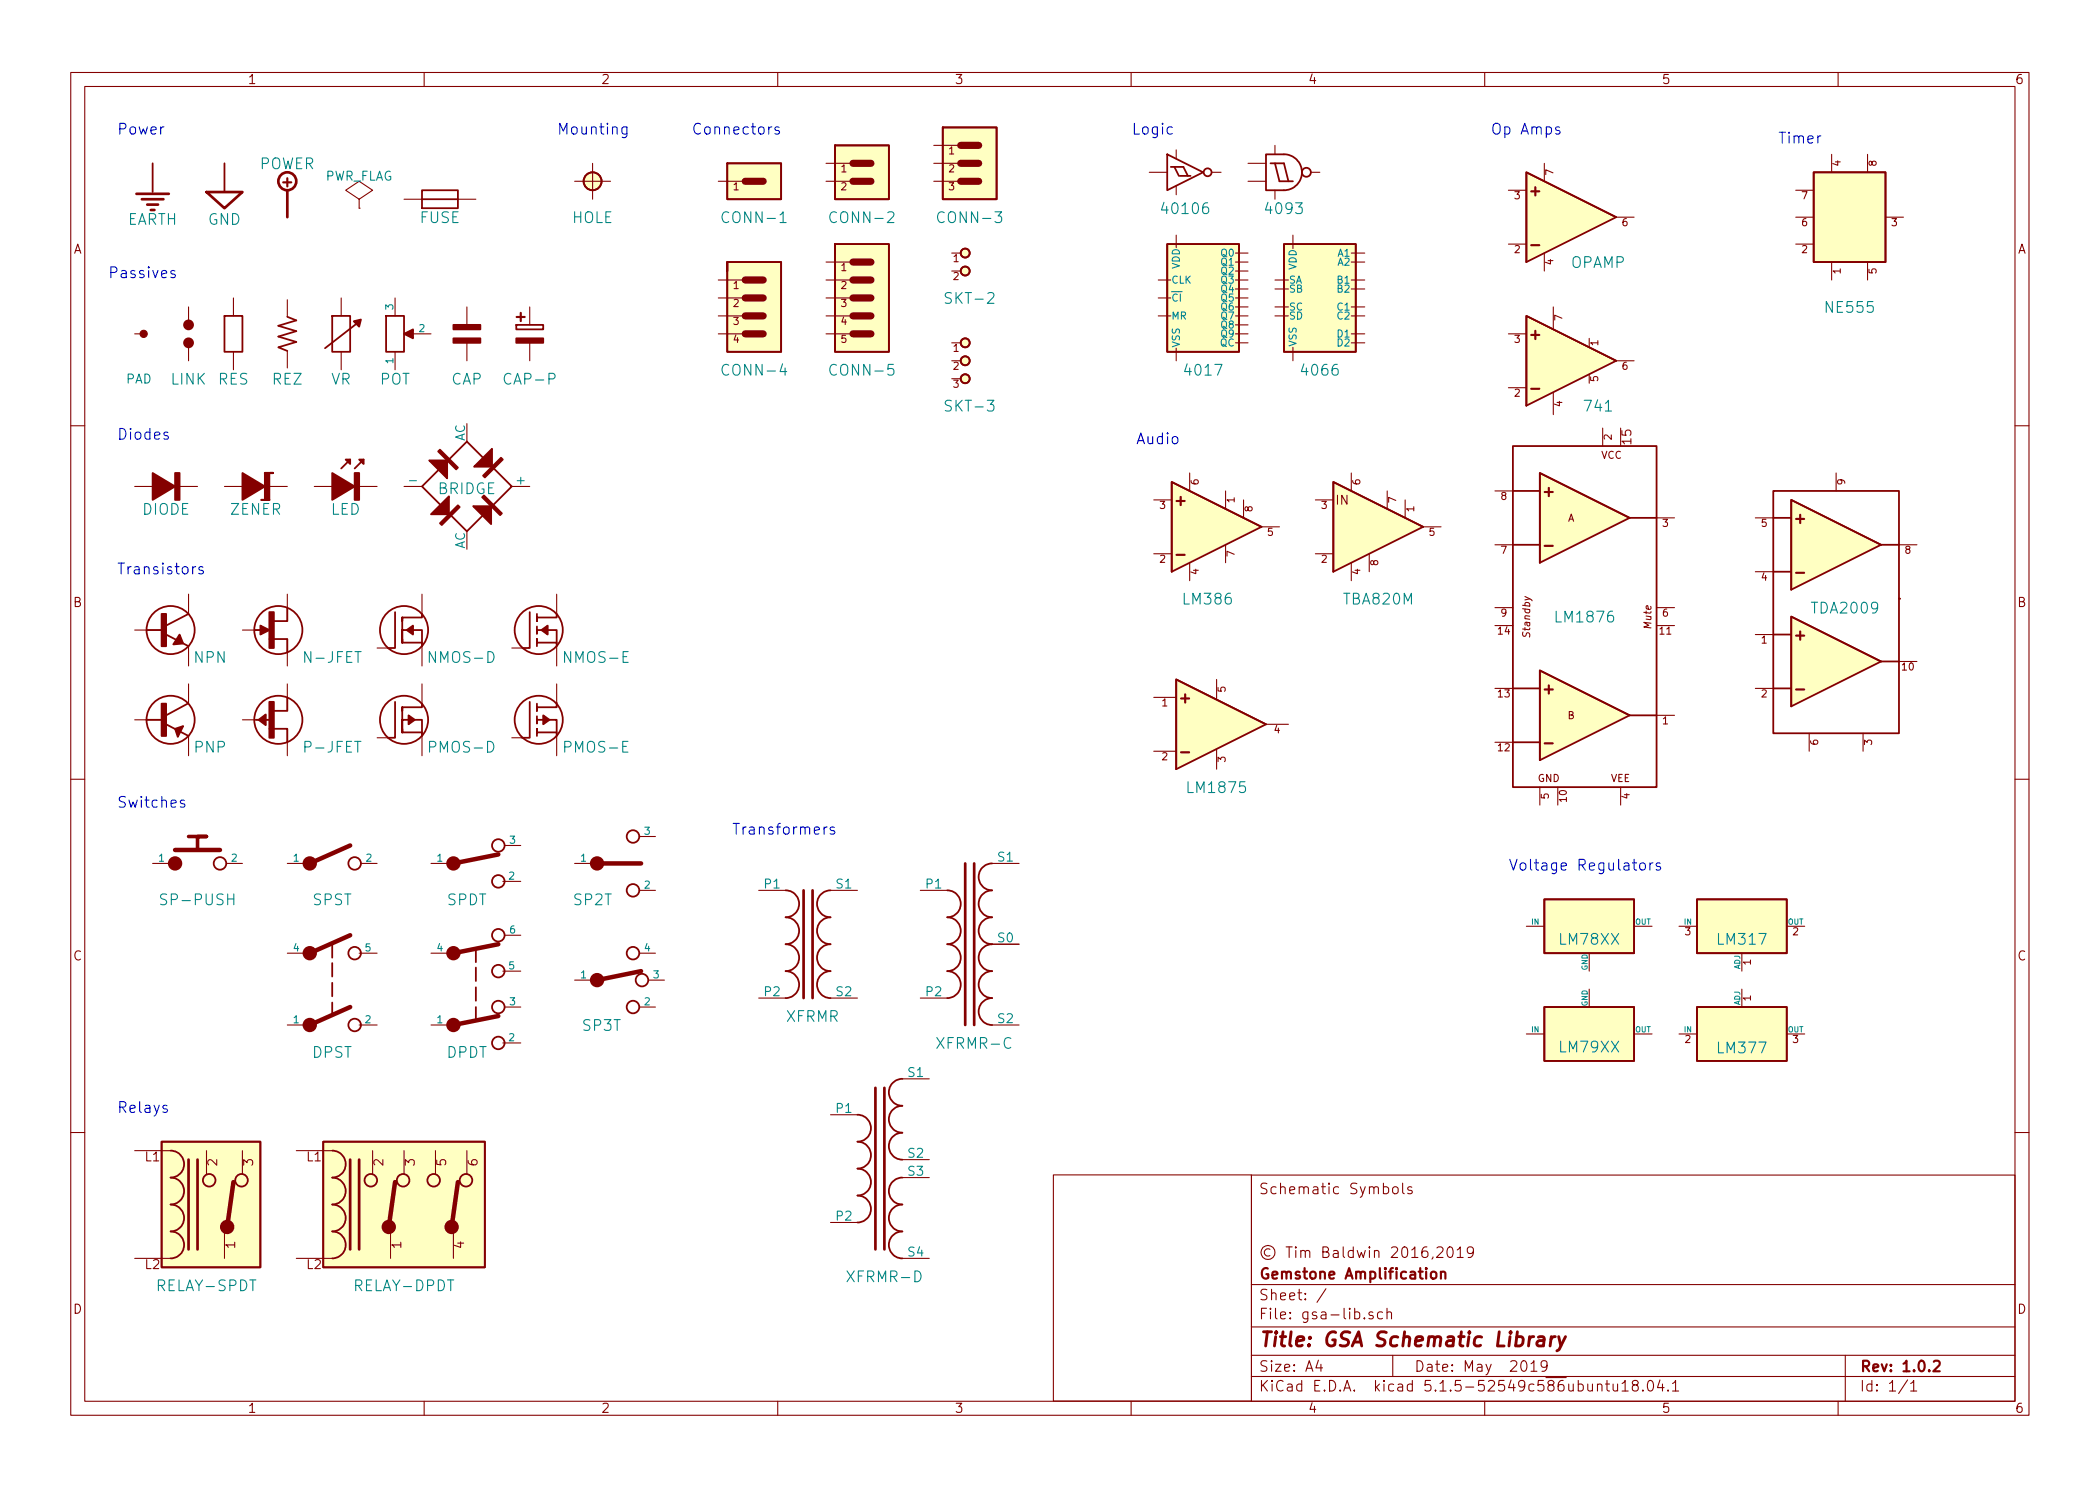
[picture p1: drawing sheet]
<svg xmlns="http://www.w3.org/2000/svg" width="297mm" height="210mm" viewBox="0 0 297 210" stroke-linecap="round" stroke-linejoin="round" font-family="sans-serif">
<g fill="none" stroke="#840000" stroke-width=".15">
<path d="M10 10.3h277v189.9h-277zM12 12.2h273v186.1h-273zM60 10.3v1.9M110 10.3v1.9M160 10.3v1.9M210 10.3v1.9M260 10.3v1.9M50.8 28.2l1.9-1.3-1.9-1.3-1.9 1.3 1.9 1.3v1.3M50.8 29.5h.1M57.1 28.2h2.6M64.8 28.2h2.5M81.3 25.6h5.1"/>
<path d="M83.8 23.1v5.1M101.6 39.6h5.1M101.6 25.6h5.1M116.8 39.6h5.1M116.8 37.1h5.1M116.8 23.1h5.1M116.8 25.6h5.1M132.1 23.1h5.1M132.1 25.6h5.1M132.1 20.6h5.1M134.6 35.8h1.3M162.6 24.4h2.5"/>
<path d="M163.8 39.6h1.8M166.4 21.2v1.3M166.4 26.3v1.3M166.4 33.3v1.7M171.4 24.4h1.3M174.8 39.6h1.7M174.8 37.1h1.7M174.8 35.8h1.7M174.8 38.3h1.7M176.5 23.1h2.6M176.5 25.6h2.6M180.3 39.6h1.9"/>
<path d="M180.3 20.6v1.2M180.3 26.9v1.3M182.9 33.3v1.9M185.4 24.4h1.3M191.1 39.6h1.9M191.1 37.1h1.9M191.1 35.8h1.9M213.4 34.5h2.5M213.4 26.9h2.5M218.4 23.1v2.5M218.4 35.8v2.5M228.6 30.7h2.5"/>
<path d="M254 34.5h2.5M254 26.9h2.5M254 30.7h2.5M259.1 21.8v2.6M259.1 37.1v2.5M264.2 21.8v2.6M264.2 37.1v2.5M266.7 30.7h2.5M19 47.2h1.3M26.7 43.4v2.6M26.7 48.5v2.5M33 42.2v2.5"/>
<path d="M33 49.8v2.5M40.6 42.4v2.4M40.6 49.7v2.4M48.3 42.2v2.5M48.3 49.8v2.5M55.9 42.2v2.5M55.9 49.8v2.5M58.4 47.2h2.6M66 43.4v2.6M66 48.5v2.5M74.9 43.4v2.6M74.9 48.5v2.5"/>
<path d="M101.6 47.2h5.1M101.6 42.2h5.1M101.6 44.7h5.1M116.8 47.2h5.1M116.8 42.2h5.1M116.8 44.7h5.1M134.6 48.5h1.3M163.8 42.2h1.8M163.8 44.7h1.8M166.4 49.3v1.7M174.8 47.2h1.7M174.8 42.2h1.7"/>
<path d="M174.8 40.9h1.7M174.8 48.5h1.7M174.8 44.7h1.7M174.8 43.4h1.7M174.8 46h1.7M180.3 40.9h1.9M180.3 44.7h1.9M180.3 43.4h1.9M182.9 49.1v1.9M191.1 47.2h1.9M191.1 40.9h1.9M191.1 48.5h1.9"/>
<path d="M191.1 44.7h1.9M191.1 43.4h1.9M213.4 47.2h2.5M213.4 54.9h2.5M219.7 43.4v3.1M219.7 55.6v3.1M224.8 47.9v1.2M228.6 51h2.5M10 60.2h2M19 68.8h2.6M25.4 68.8h2.5M31.7 68.8h2.6"/>
<path d="M38.1 68.8h2.5M44.4 68.8h2.6M50.8 68.8h2.5M57.1 68.8h2.6M72.4 68.8h2.5M163.2 78.4h2.5M163.2 70.7h2.5M168.3 66.9v2.6M168.3 79.6v2.6M173.4 69.5v2.5M173.4 77.1v2.5M175.9 70.7v2.6"/>
<path d="M178.4 74.5h2.6M186.1 78.4h2.5M186.1 70.7h2.5M191.1 66.9v2.6M191.1 79.6v2.6M193.7 78.4v2.5M196.2 69.5v2.5M198.8 70.7v2.6M201.3 74.5h2.5M211.5 77.1h2.5M211.5 69.5h2.5M226.7 60.6v2.5"/>
<path d="M234.3 73.3h2.6M248.3 73.3h2.5M259.7 66.9v2.6M268.6 77.1h2.5M285 60.2h2M19 89.1h3.9M26.7 84.1v2.8M26.7 91.4v2.8M26.7 96.8v2.8M34.3 89.1h3.8M40.6 84.1v3.8M40.6 90.4v3.8"/>
<path d="M40.6 96.8v3.8M53.3 91.7h1.6M59.7 84.1v3.1M59.7 91.1v3.1M59.7 96.8v3.1M72.4 91.7h1.5M78.7 84.1v3.1M78.7 91.1v3.1M78.7 96.8v3.1M163.2 98.7h3.2M172.1 96.1v2.8M211.5 97.4h2.5"/>
<path d="M211.5 88.5h2.5M211.5 86h2.5M234.3 88.5h2.6M234.3 86h2.6M248.3 89.8h2.5M248.3 97.4h2.5M248.3 80.9h2.5M268.6 93.6h2.5M10 110.3h2M19 101.8h3.9M26.7 104.1v2.8M34.3 101.8h3.8"/>
<path d="M40.6 103.1v3.8M53.3 104.4h1.6M59.7 103.8v3.1M71.4 119.6h2.3M72.4 104.4h1.3M78.7 103.8v3.1M90.4 118.4h2.3M163.2 106.3h3.2M172.1 106v2.8M179.1 102.5h3.1M211.5 105h2.5M217.8 111.4v2.5"/>
<path d="M220.3 111.4v2.5M229.2 111.4v2.5M234.3 101.2h2.6M255.9 103.8v2.5M263.5 103.8v2.5M285 110.3h2M21.6 122.2h2.5M32 122.2h2.3M40.6 122.2h2.6M40.6 134.9h2.6M50.8 134.9h2.5M51.1 122.2h2.2"/>
<path d="M61 122.2h2.5M61 134.9h2.5M71.1 124.7h2.6M71.1 137.4h2.6M71.4 132.3h2.3M81.3 122.2h2.5M81.3 138.7h2.5M90.4 126h2.3M90.4 134.9h2.3M91.7 138.7h2.3M107.3 126h3.8M117.5 126h3.8"/>
<path d="M130.2 126h3.8M140.3 122.2h3.8M140.3 133.6h3.8M215.9 131.1h2.5M224.8 134.9v2.5M224.8 139.9v2.6M231.1 131.1h2.6M237.5 131.1h2.5M246.4 134.9v2.5M246.4 139.9v2.6M252.7 131.1h2.6M40.6 145h2.6"/>
<path d="M50.8 145h2.5M61 145h2.5M71.1 147.6h2.6M71.4 142.5h2.3M90.4 142.5h2.3M107.3 141.2h3.8M117.5 141.2h3.8M117.5 157.7h3.8M127.6 152.6h3.8M130.2 141.2h3.8M140.3 145h3.8M215.9 146.3h2.5"/>
<path d="M231.1 146.3h2.6M237.5 146.3h2.5M252.7 146.3h2.6M10 160.2h2M19 162.8h5.1M19 178h5.1M29.2 162.8v3.3M31.7 174.2v3.8M34.3 162.8v3.3M41.9 162.8h5.1M41.9 178h5.1M52.7 162.8v3.3"/>
<path d="M55.2 174.2v3.8M57.1 162.8v3.3M61.6 162.8v3.3M64.1 174.2v3.8M66 162.8v3.3M117.5 173h3.8M127.6 178h3.8M127.6 164.1h3.8M127.6 166.6h3.8M149 166.2h28v32h-28zM177 166.3h108v32h-108zM197.1 168a.41 .41 0 0 1 .7 .2v.4a.41 .41 0 0 1-.4 .3 .41 .41 0 0 1-.4-.3z"/>
<path d="M198.4 167.4v1.3l.2 .2M199.7 168a.37 .37 0 0 0-.6 .1v.1a.54 .54 0 0 0 .6 .3l.1 .1-.1 .2-.2 .1-.4-.1M202.7 177.8l-.2 .3M203.3 176.6l.2-.2 .5 .1a.37 .37 0 0 1 0 .6l-.8 .8h.9M204.8 176.6a.35 .35 0 0 1 .4-.2 .35 .35 0 0 1 .3 .3 .78 .78 0 0 1-.4 1.2 .87 .87 0 0 1-.3-1.3zM206.1 176.9l.5-.5v1.5M206.1 177.9h.9M208.4 177.1l-.1 .1a.48 .48 0 0 1-.6 .1l-.2-.2v-.4l.2-.2a.48 .48 0 0 1 .7 .2 1.01 1.01 0 0 1-.4 1.2h-.3M285 160.2h2M60 198.3v1.9M110 198.3v1.9M160 198.3v1.9"/>
<path d="M177 194.8h108M177 191.8h108M177 187.8h108M177 181.8h108M186.5 192.5l-.4 1h1M186.8 193v1M187.6 182.3l-1.3 2M194.2 185.7l-.4-.1-.2 .3a.48 .48 0 0 0 .6 .3l.1 .1-.1 .2-.1 .1-.5-.1M195.6 185.7a.48 .48 0 0 0-.7 0l-.1 .2 .1 .6a.48 .48 0 0 0 .7 0M196.2 185.7a.39 .39 0 0 1 .6 .1v.8M196.2 185.1v1.5M197 191.8v3"/>
<path d="M210 198.3v1.9M215.3 192.7a.35 .35 0 0 1 .3-.2 .35 .35 0 0 1 .3 .3 .77 .77 0 0 1-.4 1.2 .9 .9 0 0 1-.2-1.3zM216.6 193l.4-.5v1.5M216.6 194h.8M218.8 193.2v.1a.48 .48 0 0 1-.7 .1l-.1-.2v-.4l.1-.2a.48 .48 0 0 1 .7 .1 1.27 1.27 0 0 1-.3 1.2l-.4 .1M226 196a.38 .38 0 0 1 .6 0v.8M227.1 195.8h.6M227.3 195.3v1.3l.1 .1 .3 .1M228.2 195.8v.9a.4 .4 0 0 0 .6 0M228.8 195.8v1M229.4 195.8l.3-.3 .2-.2v1.5M229.4 196.8h.9"/>
<path d="M231.2 196l-.3-.2v-.3a.48 .48 0 0 1 .7-.1l.1 .2-.1 .3-.6 .1a.51 .51 0 0 0 0 .7 .48 .48 0 0 0 .6 0 .48 .48 0 0 0-.2-.7M232.4 196.7v.1l-.1-.1h.1v.1M233.1 195.5a.37 .37 0 0 1 .4-.2 .37 .37 0 0 1 .3 .3 .77 .77 0 0 1-.4 1.2l-.3-.1a1.41 1.41 0 0 1 0-1.2zM234.8 195.2l-.4 1.1h1M235.2 195.8v1M235.9 196.7h.1l-.1 .1v-.1v.1M236.6 195.8l.3-.3 .1-.2v1.5M236.6 196.8h.8M260 198.3v1.9M261 191.8v6.5M269.8 195.2l-1.2 2M270.3 195.8l.3-.3 .1-.2v1.5"/>
<path d="M270.3 196.8h.8"/>
</g>
<path d="M37.5 66.9h1.1h-.4M203.8 179.9v1M202.5 180.1a.42 .42 0 0 1 .7 .1v.4a.41 .41 0 0 1-.4 .3 .41 .41 0 0 1-.4-.3zM203.8 180.1a.38 .38 0 0 1 .6 0v.8M273.5 192.7l.2-.2h.4a.41 .41 0 0 1 .2 .7l-.8 .8h.9" fill="none" stroke="#840000" stroke-width=".3"/>
<path d="M217.6 189.2l.2-.1 .6 .1v.2l-.1 1M218.4 189.6l-.2 .1h-.5a.4 .4 0 0 0-.3 .3 .4 .4 0 0 0 .2 .4h.5l.2-.1M219.4 189.1l-.1 1.3M220 189.1a.54 .54 0 0 0-.6 .4M220.5 189.1l.3 1.3M221.4 189.1l-.9 1.8-.3 .2" fill="none" stroke="#840000" stroke-width=".41"/>
<g fill="#840000" stroke="#840000" stroke-width=".25">
<path d="M36.8 101.8h1.3z"/>
<path d="M36.6 101.8l1-.7v1.5z"/>
<path d="M38.1 99.3h.6v5.1h-.6z"/>
<path d="M57.8 101.2l.9 .6-.9 .7z"/>
<path d="M76.8 101.2l.9 .6-.9 .7z"/>
<path d="M23.5 102.5l3.2 1.6z"/>
<path d="M20.7 101.8h2.2z"/>
<path d="M23.5 101.2l3-1.6z"/>
<path d="M24.8 103.1l1.1-.4-.8 1.6z"/>
<path d="M22.9 99.6h.6v4.5h-.6z"/>
<path d="M57.1 47.2l1.3-.6v1.3z"/>
<path d="M50 45.5l1.1-.3-.3 1z"/>
<path d="M34.3 66.9l3.2 1.9-3.2 1.9z"/>
<path d="M37.5 66.9h.6v3.8h-.6z"/>
<path d="M60.7 65.1h2.5v2.6z"/>
<path d="M61 72.8l2.5-2.6v2.6z"/>
<path d="M66.9 71.6h2.6v2.6z"/>
<path d="M67.1 66l2.5-2.5v2.5z"/>
<path d="M62 63.9l.2-.3 2.6 2.6-.3 .2z"/>
<path d="M63.5 72.8l1.3-1.3 .2 .2-2.5 2.6-.3-.3z"/>
<path d="M68.5 70.1l2.5 2.5-.3 .3-2.5-2.5z"/>
<path d="M70.9 64.8l.2 .2-2.5 2.6-.3-.3z"/>
<path d="M23.5 89.8l3.2 1.6z"/>
<path d="M20.8 89.1h2.1z"/>
<path d="M25.4 89.8l.5 1.3-1.4 .1z"/>
<path d="M23.5 88.5l3.2-1.6z"/>
<path d="M22.9 86.9h.6v4.5h-.6z"/>
<path d="M64.1 47.9h3.8v.6h-3.8z"/>
<path d="M64.1 46h3.8v.6h-3.8z"/>
<path d="M73 47.9h3.8v.6h-3.8z"/>
<path d="M21.6 66.9l3.2 1.9-3.2 1.9z"/>
<path d="M24.8 66.9h.6v3.8h-.6z"/>
<path d="M50.2 66.3l1.2-1.3z"/>
<path d="M47 66.9l3.2 1.9-3.2 1.9z"/>
<path d="M50.8 65h.6v.7z"/>
<path d="M48.9 65h.6v.7z"/>
<path d="M50.2 66.9h.6v3.8h-.6z"/>
<path d="M76.6 89.1l.9-.6v1.3z"/>
<path d="M57.5 89.1l.9-.6v1.3z"/>
<path d="M36.8 88.5l1.3 .6-1.3 .7z"/>
<path d="M38.1 86.6h.6v5.1h-.6z"/>
<circle cx="43.8" cy="122.2" r=".89"/>
<circle cx="55" cy="173.6" r=".89"/>
<circle cx="63.9" cy="173.6" r=".89"/>
<circle cx="32.1" cy="173.6" r=".89"/>
<circle cx="24.8" cy="122.2" r=".89"/>
<circle cx="84.5" cy="122.2" r=".89"/>
<circle cx="84.5" cy="138.7" r=".89"/>
<circle cx="64.1" cy="122.2" r=".89"/>
<circle cx="43.8" cy="145" r=".89"/>
<circle cx="43.8" cy="134.9" r=".89"/>
<circle cx="64.1" cy="145" r=".89"/>
<circle cx="64.1" cy="134.9" r=".89"/>
<circle cx="26.7" cy="48.5" r=".63"/>
<circle cx="26.7" cy="46" r=".63"/>
</g>
<g fill="none" stroke="#840000" stroke-width=".25">
<path d="M133.3 18h7.7v10.2h-7.7zM21.6 23.1v4.1M31.7 23.1v4.1M59.7 26.9h5.1v2.6h-5.1zM59.7 28.2h5.1M102.9 23.1h7.6v5.1h-7.6zM102.9 37.1v12.7h7.6v-12.7h-7.6v1.2M118.1 20.6h7.6v7.6h-7.6zM118.1 34.5v15.3h7.6v-15.3h-7.6v1.3M165.1 34.5h10.2v15.3h-10.2zM165.1 21.8l5.1 2.6-5.1 2.5zM165.6 23.6h1.8l.6 1.3"/>
<path d="M166.1 23.6l.7 1.3M166.9 24.9h1.5M179.1 21.8h1.9a2.76 2.76 0 0 1 2.7 1.1 2.55 2.55 0 0 1-2.1 4h-2.5zM179.7 23.1h1.9l.6 2.5M180.3 23.1l.7 2.5h1.9M181.6 34.5h10.2v15.3h-10.2zM215.9 24.4l12.7 6.3-12.7 6.4zM256.5 24.4h10.2v12.7h-10.2zM31.7 44.7h2.6v5.1h-2.6zM40.6 44.8l1.3 .5-2.5 .8 2.5 .8-2.5 .7 2.5 .8-2.5 .7 1.2 .6M47 44.7h2.5v5.1h-2.5zM50.5 45.7l-4.5 3.6"/>
<path d="M54.6 44.7h2.5v5.1h-2.5zM73 46h3.8v.6h-3.8zM215.9 44.7l12.7 6.3-12.7 6.4zM49.5 65l-1.2 1.3M59.7 68.8l6.3-6.3 6.4 6.3-6.4 6.4zM165.7 68.2l12.7 6.3-12.7 6.4zM188.6 68.2l12.7 6.3-12.7 6.4zM214 63.1h20.3v48.3h-20.3zM214 77.1h3.8M214 69.5h3.8M217.8 66.9l12.7 6.4-12.7 6.3zM230.5 73.3h3.8"/>
<path d="M250.8 69.5h17.8v34.3h-17.8zM250.8 73.3h2.6M253.4 70.7l12.7 6.4-12.7 6.3zM266.1 77.1h2.5M36.1 89.1h.7M38.1 90.4h2.5v1.9M40.6 98.7v1.9h-1.9M40.6 86v1.9h-1.9M55.9 99.3v5.1h-1M55.9 86.6v5.1h-1M56.9 90.9v-.5v.5h2.8v.5M59.7 99.6v.5h-2.8v3.5v-1.8h2.8v1.8"/>
<path d="M59.7 86.9v.5h-2.8v3.5v-1.8h2.8v1.8M74.9 99.3v5.1h-1.1M74.9 86.6v5.1h-1M75.9 91.4v-1v.5h2.8v.5M75.9 86.9v1v-.5h2.8v-.5M75.9 88.6v1.1v-.6h2.8v1.8M78.7 99.4v.7h-2.8v.5v-1M166.4 96.1l12.7 6.4-12.7 6.3zM214 97.4h3.8M217.8 94.9l12.7 6.3-12.7 6.4zM250.8 97.4h2.6M250.8 89.8h2.6"/>
<path d="M250.8 80.9h2.6M253.4 87.2l12.7 6.4-12.7 6.3zM266.1 93.6h2.5M268.6 84.7h.1M36.2 101.8h.6M38.1 103.1h2.5v1.9M56.9 103.6v-.5v.5h2.8v.5M75.9 104.1v-1v.5h2.8v.5M75.9 101.3v1.1v-.6h2.8v1.8M214 105h3.8M230.5 101.2h3.8M47 133.6v1.9"/>
<path d="M47 136.3v1.9M47 139.1v1.9M67.3 134.2v1.9M67.3 136.9v1.9M67.3 139.7v1.9M111.1 126a1.9 1.9 0 0 1 1.9 1.9 1.9 1.9 0 0 1-1.9 1.9 1.9 1.9 0 0 1 1.9 1.9 1.9 1.9 0 0 1-1.9 1.9 1.9 1.9 0 0 1 1.9 1.9 1.9 1.9 0 0 1-1.9 1.9 1.9 1.9 0 0 1 1.9 1.9 1.9 1.9 0 0 1-1.9 1.9M117.5 126a1.9 1.9 0 0 0-1.9 1.9 1.9 1.9 0 0 0 1.9 1.9 1.9 1.9 0 0 0-1.9 1.9 1.9 1.9 0 0 0 1.9 1.9 1.9 1.9 0 0 0-1.9 1.9 1.9 1.9 0 0 0 1.9 1.9 1.9 1.9 0 0 0-1.9 1.9 1.9 1.9 0 0 0 1.9 1.9M134 126a1.9 1.9 0 0 1 1.9 1.9 1.9 1.9 0 0 1-1.9 1.9 1.9 1.9 0 0 1 1.9 1.9 1.9 1.9 0 0 1-1.9 1.9 1.9 1.9 0 0 1 1.9 1.9 1.9 1.9 0 0 1-1.9 1.9 1.9 1.9 0 0 1 1.9 1.9 1.9 1.9 0 0 1-1.9 1.9M140.3 122.2a1.9 1.9 0 0 0-1.9 1.9 1.9 1.9 0 0 0 1.9 1.9 1.9 1.9 0 0 0-1.9 1.9 1.9 1.9 0 0 0 1.9 1.9 1.9 1.9 0 0 0-1.9 1.9 1.9 1.9 0 0 0 1.9 1.9 1.9 1.9 0 0 0-1.9 1.9 1.9 1.9 0 0 0 1.9 1.9 1.9 1.9 0 0 0-1.9 1.9 1.9 1.9 0 0 0 1.9 1.9 1.9 1.9 0 0 0-1.9 1.9 1.9 1.9 0 0 0 1.9 1.9M218.4 127.2h12.7v7.7h-12.7zM240 127.2h12.7v7.7h-12.7zM47 141.9v1.9"/>
<path d="M67.3 142.5v1.9M121.3 157.7a1.9 1.9 0 0 1 1.9 1.9 1.9 1.9 0 0 1-1.9 1.9 1.9 1.9 0 0 1 1.9 1.9 1.9 1.9 0 0 1-1.9 1.9 1.9 1.9 0 0 1 1.9 2 1.9 1.9 0 0 1-1.9 1.9 1.9 1.9 0 0 1 1.9 1.9 1.9 1.9 0 0 1-1.9 1.9M127.6 152.6a1.9 1.9 0 0 0-1.9 2 1.9 1.9 0 0 0 1.9 1.9 1.9 1.9 0 0 0-1.9 1.9 1.9 1.9 0 0 0 1.9 1.9 1.9 1.9 0 0 0-1.9 1.9 1.9 1.9 0 0 0 1.9 1.9M218.4 142.5h12.7v7.6h-12.7zM240 142.5h12.7v7.6h-12.7zM22.9 161.5h13.9v17.8h-13.9zM24.1 162.8a1.9 1.9 0 0 1 1.9 1.9 1.9 1.9 0 0 1-1.9 1.9 1.9 1.9 0 0 1 1.9 1.9 1.9 1.9 0 0 1-1.9 1.9 1.9 1.9 0 0 1 1.9 1.9 1.9 1.9 0 0 1-1.9 1.9 1.9 1.9 0 0 1 1.9 1.9 1.9 1.9 0 0 1-1.9 1.9M45.7 161.5h22.9v17.8h-22.9zM47 162.8a1.9 1.9 0 0 1 1.9 1.9 1.9 1.9 0 0 1-1.9 1.9 1.9 1.9 0 0 1 1.9 1.9 1.9 1.9 0 0 1-1.9 1.9 1.9 1.9 0 0 1 1.9 1.9 1.9 1.9 0 0 1-1.9 1.9 1.9 1.9 0 0 1 1.9 1.9 1.9 1.9 0 0 1-1.9 1.9M127.6 166.6a1.9 1.9 0 0 0-1.9 1.9 1.9 1.9 0 0 0 1.9 1.9 1.9 1.9 0 0 0-1.9 1.9 1.9 1.9 0 0 0 1.9 1.9 1.9 1.9 0 0 0-1.9 1.9 1.9 1.9 0 0 0 1.9 1.9"/>
<circle cx="83.8" cy="25.6" r="1.27"/>
<circle cx="136.5" cy="38.3" r=".63"/>
<circle cx="136.5" cy="35.8" r=".63"/>
<circle cx="170.8" cy="24.4" r=".56"/>
<circle cx="184.8" cy="24.4" r=".63"/>
<circle cx="136.5" cy="53.6" r=".63"/>
<circle cx="136.5" cy="51" r=".63"/>
<circle cx="136.5" cy="48.5" r=".63"/>
<circle cx="24.1" cy="89.1" r="3.4"/>
<circle cx="39.4" cy="89.1" r="3.4"/>
<circle cx="57.1" cy="89.1" r="3.4"/>
<circle cx="76.2" cy="89.1" r="3.4"/>
<circle cx="24.1" cy="101.8" r="3.4"/>
<circle cx="39.4" cy="101.8" r="3.4"/>
<circle cx="57.1" cy="101.8" r="3.4"/>
<circle cx="70.5" cy="119.6" r=".89"/>
<circle cx="76.2" cy="101.8" r="3.4"/>
<circle cx="89.5" cy="118.4" r=".89"/>
<circle cx="31.1" cy="122.2" r=".89"/>
<circle cx="50.2" cy="134.9" r=".89"/>
<circle cx="50.2" cy="122.2" r=".89"/>
<circle cx="70.5" cy="137.4" r=".89"/>
<circle cx="70.5" cy="132.3" r=".89"/>
<circle cx="70.5" cy="124.7" r=".89"/>
<circle cx="89.5" cy="134.9" r=".89"/>
<circle cx="89.5" cy="126" r=".89"/>
<circle cx="90.8" cy="138.7" r=".89"/>
<circle cx="50.2" cy="145" r=".89"/>
<circle cx="70.5" cy="147.6" r=".89"/>
<circle cx="70.5" cy="142.5" r=".89"/>
<circle cx="89.5" cy="142.5" r=".89"/>
<circle cx="29.6" cy="167" r=".89"/>
<circle cx="34.2" cy="167" r=".89"/>
<circle cx="52.5" cy="167" r=".89"/>
<circle cx="57" cy="167" r=".89"/>
<circle cx="61.3" cy="167" r=".89"/>
<circle cx="65.9" cy="167" r=".89"/>
</g>
<path d="M49.5 119.6l-5.7 2.6M24.8 120.3h6.3M49.5 132.3l-5.7 2.6M70.5 120.9l-6.4 1.3M70.5 133.6l-6.4 1.3M84.5 122.2h6.2M90.7 137.4l-6.2 1.3M49.5 142.5l-5.7 2.5M70.5 143.8l-6.4 1.2M33 167.3l-.9 6.3M55.9 167.3l-.9 6.3M64.8 167.3l-.9 6.3" fill="none" stroke="#840000" stroke-width=".63"/>
<g fill="none" stroke="#840000" stroke-width=".38">
<path d="M19.3 27.4h4.6M20.1 28.2h3M20.8 29h1.6M29.2 27.2h5.1l-2.6 2.3zM40.6 26.9v3.8M113.7 126v15.2M114.9 126v15.2M136.5 122.2v22.8M137.8 122.2v22.8M123.8 153.9v22.9M125.1 153.9v22.9M26.7 164.1v12.7"/>
<path d="M27.9 164.1v12.7M49.5 164.1v12.7M50.8 164.1v12.7"/>
<circle cx="40.6" cy="25.6" r="1.27"/>
</g>
<g fill="#ffffc2" stroke="#ffffc2" stroke-width=".14">
<path d="M165.1 34.5h10.2v15.3h-10.2z"/>
<path d="M45.7 161.5h22.9v17.8h-22.9z"/>
<path d="M22.9 161.5h13.9v17.8h-13.9z"/>
<path d="M253.4 87.2l12.7 6.4-12.7 6.3z"/>
<path d="M253.4 70.7l12.7 6.4-12.7 6.3z"/>
<path d="M188.6 68.2l12.7 6.3-12.7 6.4z"/>
<path d="M181.6 34.5h10.2v15.3h-10.2z"/>
<path d="M215.9 44.7l12.7 6.3-12.7 6.4z"/>
<path d="M102.9 23.1h7.6v5.1h-7.6z"/>
<path d="M118.1 20.6h7.6v7.6h-7.6z"/>
<path d="M133.3 18h7.7v10.2h-7.7z"/>
<path d="M102.9 37.1h7.6v12.7h-7.6z"/>
<path d="M118.1 34.5h7.6v15.3h-7.6z"/>
<path d="M215.9 24.4l12.7 6.3-12.7 6.4z"/>
<path d="M256.5 24.4h10.2v12.7h-10.2z"/>
<path d="M218.4 142.5h12.7v7.6h-12.7z"/>
<path d="M218.4 127.2h12.7v7.7h-12.7z"/>
<path d="M166.4 96.1l12.7 6.4-12.7 6.3z"/>
<path d="M217.8 94.9l12.7 6.3-12.7 6.4z"/>
<path d="M217.8 66.9l12.7 6.4-12.7 6.3z"/>
<path d="M240 127.2h12.7v7.7h-12.7z"/>
<path d="M165.7 68.2l12.7 6.3-12.7 6.4z"/>
<path d="M240 142.5h12.7v7.6h-12.7z"/>
<circle cx="136.5" cy="38.3" r=".63"/>
<circle cx="136.5" cy="35.8" r=".63"/>
<circle cx="136.5" cy="51" r=".63"/>
<circle cx="136.5" cy="48.5" r=".63"/>
<circle cx="136.5" cy="53.6" r=".63"/>
<circle cx="83.8" cy="25.6" r="1.27"/>
</g>
<path d="M26.7 118.4h2.5h-1.3v1.9" fill="none" stroke="#840000" stroke-width=".51"/>
<circle cx="20.3" cy="47.2" r=".51" fill="#840000" stroke="#840000" stroke-width=".15"/>
<g fill="none" stroke="#840000" stroke-width="1">
<path d="M105.4 25.6h2.5M105.4 39.6h2.5M120.6 25.6h2.6M120.6 23.1h2.6M120.6 39.6h2.6M120.6 37.1h2.6M135.9 23.1h2.5M135.9 25.6h2.5M135.9 20.6h2.5M105.4 42.2h2.5M105.4 47.2h2.5M105.4 44.7h2.5"/>
<path d="M120.6 47.2h2.6M120.6 44.7h2.6M120.6 42.2h2.6"/>
</g>
<path d="M110.3 31.5h.9" fill="none" stroke="#008484" stroke-width=".15"/>
<g fill="none" stroke="#0000c2" stroke-width=".15">
<path d="M88.7 18v1.2a.42 .42 0 0 1-.7 .2M88.7 18a.53 .53 0 0 0-.7 .1v.7a.48 .48 0 0 0 .7 .1M110.2 18h-.4l-.2 .2 .1 .2 .5 .1 .1 .2-.1 .2-.1 .1-.5-.1M165.8 18h-.4l-.3 .2v.5l.1 .2 .2 .1 .4-.1M220.6 18h-.4l-.2 .2 .1 .2 .5 .1 .1 .2-.1 .2-.1 .1-.5-.1M24.7 38.3a.37 .37 0 0 0-.5 .2v.2l.4 .1 .2 .2-.1 .2-.1 .1-.4-.1M23.7 61.2l-.3-.1-.2 .2v.3l.5 .1 .1 .1-.1 .3h-.1h-.4M27.7 80.2l-.3 .1-.1 .2M28.7 80.3l-.4-.1-.2 .2 .1 .2 .5 .2 .1 .1-.1 .2-.2 .1-.4-.1M26.1 113.3a.37 .37 0 0 0-.6 .1l.1 .2 .3 .1 .3 .2-.1 .2-.2 .1-.4-.1M117 117l-.3 .1-.1 .2M118 117.1a.37 .37 0 0 0-.6 .1l.1 .2 .4 .1 .2 .2-.1 .3h-.1h-.5"/>
<path d="M232 122.2a.44 .44 0 0 1 .7 .2v.4a.42 .42 0 0 1-.4 .3 .42 .42 0 0 1-.4-.3zM233.4 122.1v1M233.8 122.1l-.3 .1-.1 .2M234.8 122.2l-.3-.1-.2 .2v.2l.5 .2 .1 .1-.1 .2-.1 .1-.4-.1M23.6 156.5l-.4-.1-.2 .2 .1 .2 .5 .2 .1 .1-.1 .2-.1 .1-.5-.1"/>
</g>
<text font-size="2.8" fill="#840000" x="178" y="190.5">Title: GSA Schematic Library</text>
<g font-size="2.1" fill="#0000c2">
<text x="16.5" y="19">Power</text>
<text x="78.7" y="19">Mounting</text>
<text x="97.8" y="19">Connectors</text>
<text x="160" y="19">Logic</text>
<text x="210.8" y="19">Op Amps</text>
<text x="251.5" y="20.3">Timer</text>
<text x="15.2" y="39.4">Passives</text>
<text x="16.5" y="62.2">Diodes</text>
<text x="160.7" y="62.9">Audio</text>
<text x="16.5" y="81.3">Transistors</text>
<text x="16.5" y="114.3">Switches</text>
<text x="103.5" y="118.1">Transformers</text>
<text x="213.4" y="123.2">Voltage Regulators</text>
<text x="16.5" y="157.5">Relays</text>
</g>
<g font-size="2.1" fill="#008484">
<text x="36.6" y="23.9">POWER</text>
<text x="17.9" y="31.8">EARTH</text>
<text x="29.4" y="31.8">GND</text>
<text x="59.4" y="31.6">FUSE</text>
<text x="80.9" y="31.6">HOLE</text>
<text x="102.6" y="31.6">CONN-1</text>
<text x="117.9" y="31.6">CONN-2</text>
<text x="133.1" y="31.6">CONN-3</text>
<text x="164.7" y="30.3">40106</text>
<text x="179.2" y="30.3">4093</text>
<text x="222.2" y="37.9">OPAMP</text>
<text x="134.1" y="43">SKT-2</text>
<text x="258.4" y="44.3">NE555</text>
<text x="102.6" y="53.2">CONN-4</text>
<text x="117.9" y="53.2">CONN-5</text>
<text x="167.8" y="53.2">4017</text>
<text x="184.3" y="53.2">4066</text>
<text x="24.2" y="54.4">LINK</text>
<text x="30.8" y="54.4">RES</text>
<text x="38.5" y="54.4">REZ</text>
<text x="46.8" y="54.4">VR</text>
<text x="53.7" y="54.4">POT</text>
<text x="63.8" y="54.4">CAP</text>
<text x="71.6" y="54.4">CAP-P</text>
<text x="134.1" y="58.2">SKT-3</text>
<text x="224.3" y="58.2">741</text>
<text x="61.9" y="69.9">BRIDGE</text>
<text x="20.1" y="72.8">DIODE</text>
<text x="32.6" y="72.8">ZENER</text>
<text x="46.8" y="72.8">LED</text>
<text x="167.5" y="85.5">LM386</text>
<text x="190.1" y="85.5">TBA820M</text>
<text x="220.3" y="88.1">LM1876</text>
<text x="256.4" y="86.8">TDA2009</text>
<text x="27.5" y="93.8">NPN</text>
<text x="43.3" y="93.8">N-JFET</text>
<text x="61" y="93.8">NMOS-D</text>
<text x="80.1" y="93.8">NMOS-E</text>
<text x="27.5" y="106.5">PNP</text>
<text x="43.3" y="106.5">P-JFET</text>
<text x="61" y="106.5">PMOS-D</text>
<text x="80.1" y="106.5">PMOS-E</text>
<text x="168.2" y="112.2">LM1875</text>
<text x="23.2" y="128.1">SP-PUSH</text>
<text x="44.2" y="128.1">SPST</text>
<text x="63.2" y="128.1">SPDT</text>
<text x="81.2" y="128.1">SP2T</text>
<text x="220.7" y="133.7">LM78XX</text>
<text x="243.1" y="133.7">LM317</text>
<text x="44.2" y="149.7">DPST</text>
<text x="63.2" y="149.7">DPDT</text>
<text x="82.4" y="145.9">SP3T</text>
<text x="111.2" y="144.6">XFRMR</text>
<text x="132.9" y="148.4">XFRMR-C</text>
<text x="220.7" y="148.9">LM79XX</text>
<text x="243.1" y="149">LM377</text>
<text x="22.4" y="182.7">RELAY-SPDT</text>
<text x="50.3" y="182.7">RELAY-DPDT</text>
<text x="120.2" y="181.4">XFRMR-D</text>
</g>
<g font-size="2.1" fill="#840000">
<text x="40" y="26.5">+</text>
<text x="216.6" y="27.7">+</text>
<text x="216.8" y="35.4">-</text>
<text x="73.1" y="45.5">+</text>
<text x="216.6" y="48.1">+</text>
<text x="216.8" y="55.7">-</text>
<text x="166.4" y="71.5">+</text>
<text x="218.5" y="70.3">+</text>
<text x="218.7" y="77.9">-</text>
<text x="254" y="74.1">+</text>
<text x="166.6" y="79.2">-</text>
<text x="254.3" y="81.7">-</text>
<text x="254" y="90.6">+</text>
<text x="167" y="99.5">+</text>
<text x="218.5" y="98.2">+</text>
<text x="254.3" y="98.2">-</text>
<text x="167.3" y="107.1">-</text>
<text x="218.7" y="105.8">-</text>
<text x="178" y="169">Schematic Symbols</text>
<text x="178" y="178">© Tim Baldwin 2016,2019</text>
<text x="178" y="184">Sheet: /</text>
<text x="178" y="181">Gemstone Amplification</text>
<text x="178" y="186.7">File: gsa-lib.sch</text>
<text x="178" y="196.9">KiCad E.D.A. kicad 5.1.5-52549c586ubuntu18.04.1</text>
<text x="178" y="194.1">Size: A4</text>
<text x="200" y="194.1">Date: May 2019</text>
<text x="263" y="194.1">Rev: 1.0.2</text>
<text x="263" y="196.9">Id: 1/1</text>
</g>
<g font-size="1.8" fill="#840000">
<text x="35" y="11.9">1</text>
<text x="85" y="11.9">2</text>
<text x="135" y="11.9">3</text>
<text x="185" y="11.9">4</text>
<text x="235" y="11.9">5</text>
<text x="285" y="11.9">6</text>
<text x="10.4" y="35.9">A</text>
<text x="285.4" y="35.9">A</text>
<text x="230.8" y="62.8" transform="rotate(-90 230.8 62.8)">15</text>
<text x="189" y="71.4">IN</text>
<text x="10.4" y="85.9">B</text>
<text x="285.4" y="85.9">B</text>
<text x="10.4" y="135.9">C</text>
<text x="285.4" y="135.9">C</text>
<text x="20.6" y="164.3">L1</text>
<text x="30.7" y="164.9" transform="rotate(-90 30.7 164.9)">2</text>
<text x="35.8" y="164.9" transform="rotate(-90 35.8 164.9)">3</text>
<text x="43.4" y="164.3">L1</text>
<text x="54.2" y="164.9" transform="rotate(-90 54.2 164.9)">2</text>
<text x="58.7" y="164.9" transform="rotate(-90 58.7 164.9)">3</text>
<text x="63.1" y="164.9" transform="rotate(-90 63.1 164.9)">5</text>
<text x="67.6" y="164.9" transform="rotate(-90 67.6 164.9)">6</text>
<text x="20.6" y="179.6">L2</text>
<text x="33.3" y="176.6" transform="rotate(-90 33.3 176.6)">1</text>
<text x="43.4" y="179.6">L2</text>
<text x="56.8" y="176.6" transform="rotate(-90 56.8 176.6)">1</text>
<text x="65.7" y="176.6" transform="rotate(-90 65.7 176.6)">4</text>
<text x="10.4" y="185.9">D</text>
<text x="285.4" y="185.9">D</text>
<text x="35" y="199.9">1</text>
<text x="85" y="199.9">2</text>
<text x="135" y="199.9">3</text>
<text x="185" y="199.9">4</text>
<text x="235" y="199.9">5</text>
<text x="285" y="199.9">6</text>
</g>
<g font-size="1.8" fill="#008484">
<text x="45.8" y="25.6">PWR_FLAG</text>
<text x="17.8" y="54.3">PAD</text>
<text x="65.8" y="62.5" transform="rotate(-90 65.8 62.5)">AC</text>
<text x="58.1" y="68.6">-</text>
<text x="73.2" y="68.6">+</text>
<text x="65.8" y="77.7" transform="rotate(-90 65.8 77.7)">AC</text>
<text x="108.2" y="125.7">P1</text>
<text x="118.3" y="125.7">S1</text>
<text x="131" y="125.7">P1</text>
<text x="141.2" y="121.9">S1</text>
<text x="141.2" y="133.3">S0</text>
<text x="108.2" y="141">P2</text>
<text x="118.3" y="141">S2</text>
<text x="131" y="141">P2</text>
<text x="141.2" y="144.8">S2</text>
<text x="128.5" y="152.4">S1</text>
<text x="118.3" y="157.5">P1</text>
<text x="128.5" y="163.8">S2</text>
<text x="128.5" y="166.4">S3</text>
<text x="118.3" y="172.7">P2</text>
<text x="128.5" y="177.8">S4</text>
</g>
<g font-size="1.4" fill="#840000">
<text x="134.2" y="21.8">1</text>
<text x="260.3" y="23.5" transform="rotate(-90 260.3 23.5)">4</text>
<text x="265.4" y="23.5" transform="rotate(-90 265.4 23.5)">8</text>
<text x="103.8" y="26.9">1</text>
<text x="119" y="24.4">1</text>
<text x="119" y="26.9">2</text>
<text x="134.2" y="24.4">2</text>
<text x="134.2" y="26.9">3</text>
<text x="214.2" y="28.2">3</text>
<text x="219.7" y="24.8" transform="rotate(-90 219.7 24.8)">7</text>
<text x="254.9" y="28.2">7</text>
<text x="214.2" y="35.8">2</text>
<text x="229.5" y="32">6</text>
<text x="254.9" y="35.8">2</text>
<text x="254.9" y="32">6</text>
<text x="267.6" y="32">3</text>
<text x="103.8" y="40.9">1</text>
<text x="119" y="38.3">1</text>
<text x="119" y="40.9">2</text>
<text x="134.9" y="37.1">1</text>
<text x="134.9" y="39.6">2</text>
<text x="219.7" y="37.5" transform="rotate(-90 219.7 37.5)">4</text>
<text x="260.3" y="38.7" transform="rotate(-90 260.3 38.7)">1</text>
<text x="265.4" y="38.7" transform="rotate(-90 265.4 38.7)">5</text>
<text x="103.8" y="43.4">2</text>
<text x="103.8" y="46">3</text>
<text x="119" y="43.4">3</text>
<text x="119" y="46">4</text>
<text x="221" y="45.3" transform="rotate(-90 221 45.3)">7</text>
<text x="103.8" y="48.5">4</text>
<text x="119" y="48.5">5</text>
<text x="134.9" y="49.8">1</text>
<text x="134.9" y="52.3">2</text>
<text x="214.2" y="48.5">3</text>
<text x="226.1" y="54" transform="rotate(-90 226.1 54)">5</text>
<text x="226.1" y="48.9" transform="rotate(-90 226.1 48.9)">1</text>
<text x="229.5" y="52.3">6</text>
<text x="134.9" y="54.9">3</text>
<text x="214.2" y="56.1">2</text>
<text x="221" y="57.5" transform="rotate(-90 221 57.5)">4</text>
<text x="226.5" y="64.9">VCC</text>
<text x="228" y="62.2" transform="rotate(-90 228 62.2)">2</text>
<text x="169.5" y="68.6" transform="rotate(-90 169.5 68.6)">6</text>
<text x="174.6" y="71.1" transform="rotate(-90 174.6 71.1)">1</text>
<text x="192.4" y="68.6" transform="rotate(-90 192.4 68.6)">6</text>
<text x="197.5" y="71.1" transform="rotate(-90 197.5 71.1)">7</text>
<text x="212.3" y="70.7">8</text>
<text x="261" y="68.6" transform="rotate(-90 261 68.6)">9</text>
<text x="164.1" y="72">3</text>
<text x="177.2" y="72.4" transform="rotate(-90 177.2 72.4)">8</text>
<text x="179.3" y="75.8">5</text>
<text x="186.9" y="72">3</text>
<text x="200" y="72.4" transform="rotate(-90 200 72.4)">1</text>
<text x="202.2" y="75.8">5</text>
<text x="221.7" y="73.8">A</text>
<text x="235.2" y="74.5">3</text>
<text x="249.2" y="74.5">5</text>
<text x="164.1" y="79.6">2</text>
<text x="169.5" y="81.3" transform="rotate(-90 169.5 81.3)">4</text>
<text x="174.6" y="78.7" transform="rotate(-90 174.6 78.7)">7</text>
<text x="186.9" y="79.6">2</text>
<text x="192.4" y="81.3" transform="rotate(-90 192.4 81.3)">4</text>
<text x="194.9" y="80" transform="rotate(-90 194.9 80)">8</text>
<text x="212.3" y="78.4">7</text>
<text x="249.2" y="82.2">4</text>
<text x="269.5" y="78.4">8</text>
<text x="211.9" y="89.8">14</text>
<text x="212.3" y="87.2">9</text>
<text x="233.6" y="88.9" transform="rotate(-90 233.6 88.9)">Mute</text>
<text x="234.8" y="89.8">11</text>
<text x="235.2" y="87.2">6</text>
<text x="216.4" y="90" transform="rotate(-90 216.4 90)">Standby</text>
<text x="249.2" y="91.1">1</text>
<text x="269.1" y="94.9">10</text>
<text x="164.4" y="99.9">1</text>
<text x="173.4" y="97.9" transform="rotate(-90 173.4 97.9)">5</text>
<text x="211.9" y="98.7">13</text>
<text x="221.7" y="101.7">B</text>
<text x="249.2" y="98.7">2</text>
<text x="164.4" y="107.6">2</text>
<text x="173.4" y="107.8" transform="rotate(-90 173.4 107.8)">3</text>
<text x="180.3" y="103.8">4</text>
<text x="211.9" y="106.3">12</text>
<text x="235.2" y="102.5">1</text>
<text x="257.2" y="105.4" transform="rotate(-90 257.2 105.4)">6</text>
<text x="264.8" y="105.4" transform="rotate(-90 264.8 105.4)">3</text>
<text x="217.5" y="110.6">GND</text>
<text x="219.1" y="113" transform="rotate(-90 219.1 113)">5</text>
<text x="221.6" y="113.4" transform="rotate(-90 221.6 113.4)">10</text>
<text x="227.8" y="110.6">VEE</text>
<text x="230.5" y="113" transform="rotate(-90 230.5 113)">4</text>
<text x="238.4" y="132.3">3</text>
<text x="247.6" y="136.5" transform="rotate(-90 247.6 136.5)">1</text>
<text x="253.6" y="132.3">2</text>
<text x="247.6" y="141.6" transform="rotate(-90 247.6 141.6)">1</text>
<text x="238.4" y="147.6">2</text>
<text x="253.6" y="147.6">3</text>
</g>
<g font-size="1.4" fill="#008484">
<text x="165.6" y="40.1">CLK</text>
<text x="166.9" y="38.1" transform="rotate(-90 166.9 38.1)">VDD</text>
<text x="172.8" y="41.4">Q4</text>
<text x="172.8" y="37.6">Q1</text>
<text x="172.8" y="36.3">Q0</text>
<text x="172.8" y="38.9">Q2</text>
<text x="172.8" y="40.1">Q3</text>
<text x="182.3" y="40.1">SA</text>
<text x="182.3" y="41.4">SB</text>
<text x="183.4" y="38.2" transform="rotate(-90 183.4 38.2)">VDD</text>
<text x="189.3" y="36.3">A1</text>
<text x="189.3" y="37.6">A2</text>
<text x="189.3" y="41.4">B2</text>
<text x="189.3" y="40.1">B1</text>
<text x="55.6" y="43.8" transform="rotate(-90 55.6 43.8)">3</text>
<text x="59.3" y="47">2</text>
<text x="165.6" y="42.7">CI</text>
<text x="165.6" y="45.2">MR</text>
<text x="172.8" y="42.7">Q5</text>
<text x="172.8" y="47.7">Q9</text>
<text x="172.8" y="43.9">Q6</text>
<text x="172.8" y="45.2">Q7</text>
<text x="172.8" y="46.5">Q8</text>
<text x="182.3" y="45.2">SD</text>
<text x="182.3" y="43.9">SC</text>
<text x="189.3" y="47.7">D1</text>
<text x="189.3" y="43.9">C1</text>
<text x="189.3" y="45.2">C2</text>
<text x="55.6" y="51.4" transform="rotate(-90 55.6 51.4)">1</text>
<text x="166.9" y="49.2" transform="rotate(-90 166.9 49.2)">VSS</text>
<text x="172.6" y="49">QC</text>
<text x="183.4" y="49.1" transform="rotate(-90 183.4 49.1)">VSS</text>
<text x="189.3" y="49">D2</text>
<text x="72.1" y="119.4">3</text>
<text x="91.2" y="118.1">3</text>
<text x="22.5" y="121.9">1</text>
<text x="32.8" y="121.9">2</text>
<text x="41.5" y="121.9">1</text>
<text x="51.8" y="121.9">2</text>
<text x="61.8" y="121.9">1</text>
<text x="72" y="124.5">2</text>
<text x="82.2" y="121.9">1</text>
<text x="91.2" y="125.7">2</text>
<text x="41.5" y="134.6">4</text>
<text x="51.7" y="134.6">5</text>
<text x="61.8" y="134.6">4</text>
<text x="72" y="137.2">5</text>
<text x="72.1" y="132.1">6</text>
<text x="91.2" y="134.6">4</text>
<text x="72.1" y="142.2">3</text>
<text x="82.2" y="138.4">1</text>
<text x="91.2" y="142.2">2</text>
<text x="92.5" y="138.4">3</text>
<text x="41.5" y="144.8">1</text>
<text x="51.7" y="144.8">2</text>
<text x="61.8" y="144.8">1</text>
<text x="72" y="147.3">2</text>
</g>
<g font-size="1.1" fill="#008484">
<text x="216.6" y="130.8">IN</text>
<text x="231.3" y="130.8">OUT</text>
<text x="238.2" y="130.8">IN</text>
<text x="252.9" y="130.8">OUT</text>
<text x="224.6" y="137.3" transform="rotate(-90 224.6 137.3)">GND</text>
<text x="246.2" y="137.2" transform="rotate(-90 246.2 137.2)">ADJ</text>
<text x="224.6" y="142.4" transform="rotate(-90 224.6 142.4)">GND</text>
<text x="246.2" y="142.3" transform="rotate(-90 246.2 142.3)">ADJ</text>
<text x="216.6" y="146.1">IN</text>
<text x="231.3" y="146.1">OUT</text>
<text x="238.2" y="146.1">IN</text>
<text x="252.9" y="146.1">OUT</text>
</g>
</svg>
